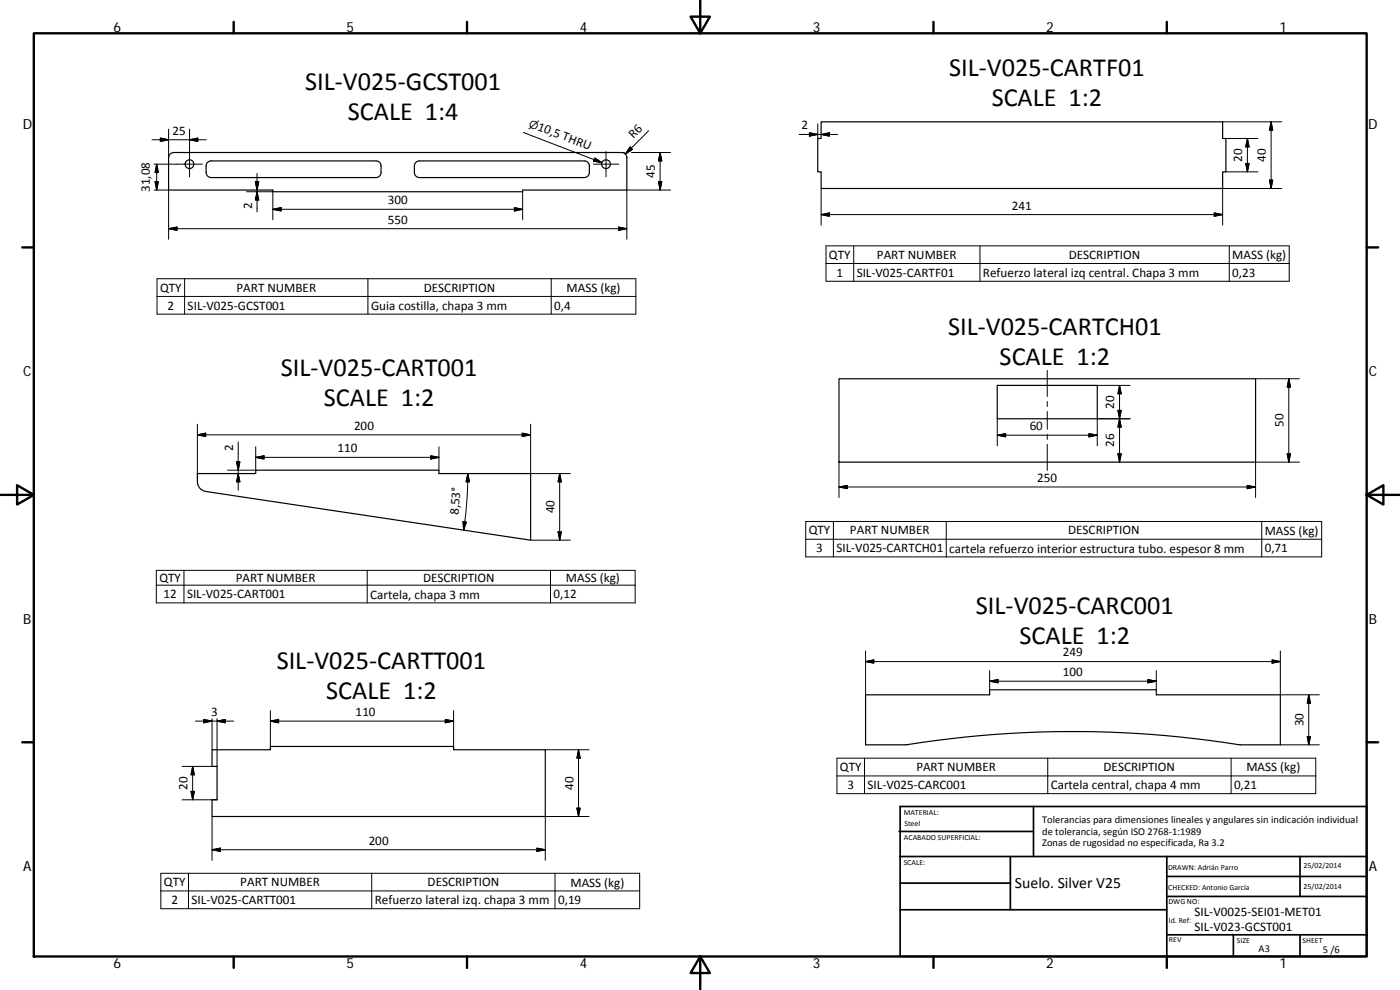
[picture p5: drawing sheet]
<svg xmlns="http://www.w3.org/2000/svg" width="420mm" height="297mm" viewBox="0 0 420 297" stroke-linecap="round" stroke-linejoin="round" font-family="sans-serif">
<g fill="none" stroke="#000" stroke-width=".36">
<path d="M246.4 36.6h120.5v5h1v10h-1v5h-120.5v-5h-1v-10h1zM51.1 46.2l1-.4h134.5a1.56 1.56 0 0 1 1.5 1.5v9.7h-31.2v.5h-75v-.5h-31.3v-9.7zM62.3 48.7l1.1-.4h49.5a1.48 1.48 0 0 1 1.5 1.5v2a1.48 1.48 0 0 1-1.5 1.5h-49.5a1.56 1.56 0 0 1-1.5-1.5v-2.3zM124.8 48.7l1.1-.4h49.5a1.52 1.52 0 0 1 1.5 1.5v2a1.52 1.52 0 0 1-1.5 1.5h-49.5a1.52 1.52 0 0 1-1.5-1.5v-2.3zM251.8 113.6h125v25.1h-125zM299.3 115.6h30v10h-30zM59.2 142.1h17.5v-1h55v1h27.5v20l-97.4-14.6a3 3 0 0 1-2.6-3zM259.8 208.5h37.2v-1.5h50v1.5h37.2v15h-12a318.4 318.4 0 0 0-100.4 0h-12zM63.6 225h17.5v-1h55v1h27.5v20h-100v-5h1.5v-10h-1.5z"/>
<circle cx="56.9" cy="49.3" r="1.31"/>
<circle cx="181.9" cy="49.3" r="1.3"/>
</g>
<g fill="none" stroke="#000" stroke-width=".71">
<path d="M10.1 10h400.1v277h-400.1zM70.1 6.6v3.4M140.2 6.6v3.4M207.3 5h5.8l-2.9 5zM210.2 0v10M280.2 6.6v3.4M350.2 6.6v3.4M6.7 74.2h3.4M410.2 74.2h3.4M.2 148.5h9.9M5.1 145.6l5 2.9-5 2.9zM410.2 148.5l5-2.9v5.8z"/>
<path d="M410.2 148.5h9.9M6.7 222.7h3.4M410.2 222.7h3.4M70.1 287v3.4M140.2 287v3.4M210.2 287l2.9 5h-5.8zM210.2 287v10M280.2 287v3.4M350.2 287v3.4"/>
</g>
<g fill="none" stroke="#000" stroke-width=".51">
<path d="M269.8 249.5h40.4M270.1 257h140.1M270.1 242h140.1v45h-140.1zM303.2 257v16M310.2 242v15M350.2 257v30M390.2 257v12M270.1 273h80.1M270.1 265h33.1M350.2 269h60M350.2 263h60M350.2 280.5h60"/>
<path d="M370.2 280.5v6.5M390.2 280.5v6.5"/>
</g>
<g fill="none" stroke="#000" stroke-width=".3">
<path d="M50.6 38.8v8.5M56.9 38.8v14.3M157.1 39.8l23.5 9M194.7 39.2l-7 7M242.9 39.8l2.5 .5-2.5 .6zM245.4 37.2v4.4M366.9 36.6h17.8M381.5 36.6v20M381.5 36.6l.5 2.5h-1zM45.6 41.9h16.3M46.3 57h4.3v14.8M46.3 49.3h14.4"/>
<path d="M46.5 54.5h1l-.5 2.5zM47 49.3v7.7M47 49.3l.5 2.5h-1zM48.1 41.4l2.5 .5-2.5 .5zM56.9 41.9l2.5-.5v1zM74 57.5h7.9v8.5M76.6 54.5h1l-.5 2.5zM77.1 52v11.6M77.1 57.5l.5 2.5h-1zM156.9 57.5v8.5M178.1 49.3h7.6M178.5 47.4l2.1 1.4-2.5-.4z"/>
<path d="M181.9 45.4v7.7M186.6 45.8h.8M189.1 44.1l.7 .7-2.1 1.4zM189.5 45.8h11.8M197.6 54.5h1l-.5 2.5zM198.1 45.8v11.2M198.1 45.8l.5 2.5h-1zM201.3 57h-13.2v14.8M239.8 40.3h11.6M246.4 40.3l2.5-.5v1.1zM246.4 56.6v11M367.9 51.6h9.6"/>
<path d="M367.9 41.6h9.6M373.9 49h1l-.5 2.6zM374.4 41.6v10M374.4 41.6l.5 2.5h-1zM381 54h1l-.5 2.6zM384.7 56.6h-17.8v11M50.6 68.6l2.5-.5v1zM50.6 68.6h137.5M81.9 62.8l2.5-.5v1zM81.9 62.8h75M154.4 62.3l2.5 .5-2.5 .5zM185.6 68.1l2.5 .5-2.5 .5z"/>
<path d="M246.4 64.4l2.5-.5v1zM246.4 64.4h120.5M247.9 79.1h139M247.9 73.8h139v10.6h-139zM256.2 73.8v10.6M294.1 73.8v10.6M364.4 63.9l2.5 .5-2.5 .5zM368.9 73.8v10.6M47.1 83.6h143.7v10.7h-143.7zM47.1 88.9h143.7M55.4 83.6v10.7M110.4 83.6v10.7"/>
<path d="M165.4 83.6v10.7M314.3 111.1v7.9M329.3 115.6h9.9M336 115.6v23.1M336 115.6l.5 2.6h-1zM376.8 113.6h13.2M386.8 113.6v25.1M386.8 113.6l.5 2.5h-1zM59.2 130.5l2.5-.5v1zM59.2 130.5h100M59.2 127.3v14.8M71 138.6h1l-.5 2.5z"/>
<path d="M71.5 132.6v14.5M76.7 137.2l2.5-.4v.9zM76.7 137.2h55M76.7 134v7.1h-8.4M129.3 136.8l2.4 .4-2.4 .5zM131.7 134v7.1M156.7 130l2.5 .5-2.5 .5zM159.2 127.3v14.8h11.9M251.8 138.7v10.6M299.3 125.6v8.2M299.3 130.6l2.5-.5v1zM299.3 130.6h30"/>
<path d="M314.3 120.5v1.5M314.3 123.5v5.3M314.3 130.3v1.5M314.3 133.3v7.8M326.8 130.1l2.5 .5-2.5 .5zM335.5 123.1h1l-.5 2.5zM335.5 136.1h1l-.5 2.6zM336 125.6l.5 2.5h-1zM339.2 125.6h-9.9v8.2M386.3 136.1h1l-.5 2.6zM390 138.7h-13.2v10.6M71.5 142.1l.5 2.5h-1z"/>
<path d="M139 156.5l1 .2-.9 2.3zM140.4 142.1l-.2 7.3-1.1 9.6M140.4 142.1l.5 2.5h-1zM167.5 159.6h1l-.5 2.5zM168 142.1v20M168 142.1l.5 2.5h-1zM241.8 156.5h154.9v10.6h-154.9zM250.1 156.5v10.6M251.8 146.1l2.5-.5v1zM251.8 146.1h125M284 156.5v10.6M374.3 145.6l2.5 .5-2.5 .5z"/>
<path d="M378.7 156.5v10.6M46.9 171.1h143.7v9.8h-143.7zM46.9 175.6h143.7M55.2 171.1v9.8M110.2 171.1v9.8M159.2 162.1h11.9M165.2 171.1v9.8M241.8 161.8h154.9M259.8 195.3v13.2M259.8 198.5l2.4-.5v1zM259.8 198.5h124.4M381.8 198l2.4 .5-2.4 .5z"/>
<path d="M384.2 195.3v13.2h11.8M58.6 216.4h11.5M61.1 215.9l2.5 .5-2.5 .5zM63.6 215.6v9.4M65.1 215.6v14.4h-10.5M65.1 216.4l2.5-.5v1zM81.1 213.2v10.8M81.1 216.4l2.5-.5v1zM81.1 216.4h55M133.6 215.9l2.5 .5-2.5 .5zM136.1 213.2v10.8M297 204.4l2.5-.5v1z"/>
<path d="M297 204.4h50M297 201.2v5.8M344.5 203.9l2.5 .5-2.5 .5zM347 201.2v5.8M392.8 208.5v15M392.8 208.5l.5 2.5h-1zM54.6 240h10.5M57.3 237.4h1l-.5 2.6zM57.8 230v10M57.8 230l.5 2.5h-1zM163.6 225h13.2M173.6 225v20"/>
<path d="M173.6 225l.5 2.5h-1zM251.2 227.5h143.7v10.6h-143.7zM251.2 232.8h143.7M259.4 227.5v10.6M314.4 227.5v10.6M369.5 227.5v10.6M384.2 223.5h11.8M392.3 221h1l-.5 2.5zM63.6 255h100M63.6 245v13.1M63.6 255l2.5-.5v1zM161.1 254.5l2.5 .5-2.5 .5z"/>
<path d="M173.1 242.5h1l-.5 2.5zM176.8 245h-13.2v13.1M48.3 262h143.7v10.6h-143.7zM48.3 267.3h143.7M56.6 262v10.6M111.6 262v10.6M166.6 262v10.6"/>
</g>
<g fill="#000" stroke="#000" stroke-width=".3">
<path d="M246.4 40.3l2.5-.5v1.1zM381.5 36.6l.5 2.5h-1zM46.5 54.5h1l-.5 2.5zM47 49.3l.5 2.5h-1zM48.1 41.4l2.5 .5-2.5 .5zM56.9 41.9l2.5-.5v1zM76.6 54.5h1l-.5 2.5zM178.5 47.4l2.1 1.4-2.5-.4zM189.1 44.1l.7 .7-2.1 1.4zM197.6 54.5h1l-.5 2.5zM198.1 45.8l.5 2.5h-1zM242.9 39.8l2.5 .5-2.5 .6z"/>
<path d="M373.9 49h1l-.5 2.6zM374.4 41.6l.5 2.5h-1zM381 54h1l-.5 2.6zM50.6 68.6l2.5-.5v1zM77.1 57.5l.5 2.5h-1zM81.9 62.8l2.5-.5v1zM154.4 62.3l2.5 .5-2.5 .5zM185.6 68.1l2.5 .5-2.5 .5zM246.4 64.4l2.5-.5v1zM364.4 63.9l2.5 .5-2.5 .5zM336 115.6l.5 2.6h-1zM386.8 113.6l.5 2.5h-1z"/>
<path d="M59.2 130.5l2.5-.5v1zM71 138.6h1l-.5 2.5zM76.7 137.2l2.5-.4v.9zM129.3 136.8l2.4 .4-2.4 .5zM156.7 130l2.5 .5-2.5 .5zM299.3 130.6l2.5-.5v1zM326.8 130.1l2.5 .5-2.5 .5zM335.5 123.1h1l-.5 2.5zM335.5 136.1h1l-.5 2.6zM336 125.6l.5 2.5h-1zM386.3 136.1h1l-.5 2.6zM71.5 142.1l.5 2.5h-1z"/>
<path d="M139 156.5l1 .2-.9 2.3zM140.4 142.1l.5 2.5h-1zM167.5 159.6h1l-.5 2.5zM168 142.1l.5 2.5h-1zM251.8 146.1l2.5-.5v1zM374.3 145.6l2.5 .5-2.5 .5zM259.8 198.5l2.4-.5v1zM381.8 198l2.4 .5-2.4 .5zM61.1 215.9l2.5 .5-2.5 .5zM65.1 216.4l2.5-.5v1zM81.1 216.4l2.5-.5v1zM133.6 215.9l2.5 .5-2.5 .5z"/>
<path d="M297 204.4l2.5-.5v1zM344.5 203.9l2.5 .5-2.5 .5zM392.8 208.5l.5 2.5h-1zM57.3 237.4h1l-.5 2.6zM57.8 230l.5 2.5h-1zM173.6 225l.5 2.5h-1zM392.3 221h1l-.5 2.5zM63.6 255l2.5-.5v1zM161.1 254.5l2.5 .5-2.5 .5zM173.1 242.5h1l-.5 2.5z"/>
</g>
<g font-size="7.9">
<text x="284.8" y="22.7">SIL‐V025‐CARTF01</text>
<text x="91.6" y="26.9">SIL‐V025‐GCST001</text>
<text x="104.4" y="35.9">SCALE 1:4</text>
<text x="297.6" y="31.7">SCALE 1:2</text>
<text x="284.5" y="100.6">SIL‐V025‐CARTCH01</text>
<text x="84.3" y="112.7">SIL‐V025‐CART001</text>
<text x="300" y="109.6">SCALE 1:2</text>
<text x="97.2" y="121.7">SCALE 1:2</text>
<text x="292.9" y="184.3">SIL‐V025‐CARC001</text>
<text x="306" y="193.3">SCALE 1:2</text>
<text x="83" y="200.8">SIL‐V025‐CARTT001</text>
<text x="97.9" y="209.8">SCALE 1:2</text>
</g>
<text font-size="4.7" x="304.6" y="266.6">Suelo. Silver V25</text>
<g font-size="4.2">
<text x="34" y="9.6">6</text>
<text x="104" y="9.6">5</text>
<text x="174" y="9.6">4</text>
<text x="244" y="9.6">3</text>
<text x="314" y="9.6">2</text>
<text x="384" y="9.6">1</text>
<text x="6.8" y="38.7">D</text>
<text x="410.6" y="38.7">D</text>
<text x="7" y="112.9">C</text>
<text x="410.8" y="112.9">C</text>
<text x="7" y="187.1">B</text>
<text x="410.8" y="187.1">B</text>
<text x="7" y="261.3">A</text>
<text x="410.8" y="261.3">A</text>
<text x="34" y="290.4">6</text>
<text x="104" y="290.4">5</text>
<text x="174" y="290.4">4</text>
<text x="244" y="290.4">3</text>
<text x="314" y="290.4">2</text>
<text x="384" y="290.4">1</text>
</g>
<g font-size="3.9">
<text x="51.7" y="40.4">25</text>
<text x="161.2" y="39" transform="rotate(21 161.2 39)">10,5 THRU</text>
<text x="190.1" y="41.6" transform="rotate(-45 190.1 41.6)">R6</text>
<text x="240.6" y="38.8">2</text>
<text x="196.6" y="53.4" transform="rotate(-90 196.6 53.4)">45</text>
<text x="372.8" y="48.6" transform="rotate(-90 372.8 48.6)">20</text>
<text x="379.9" y="48.6" transform="rotate(-90 379.9 48.6)">40</text>
<text x="45" y="57.6" transform="rotate(-90 45 57.6)">31,08</text>
<text x="75.7" y="62.8" transform="rotate(-90 75.7 62.8)">2</text>
<text x="116.4" y="61.3">300</text>
<text x="303.6" y="62.9">241</text>
<text x="116.4" y="67.1">550</text>
<text x="248.8" y="77.7">QTY</text>
<text x="263.2" y="77.7">PART NUMBER</text>
<text x="320.7" y="77.7">DESCRIPTION</text>
<text x="369.8" y="77.8">MASS (kg)</text>
<text x="251" y="83">1</text>
<text x="257.1" y="83">SIL‐V025‐CARTF01</text>
<text x="295" y="83.1">Refuerzo lateral izq central. Chapa 3 mm</text>
<text x="369.8" y="83">0,23</text>
<text x="48" y="87.6">QTY</text>
<text x="71" y="87.5">PART NUMBER</text>
<text x="127.2" y="87.6">DESCRIPTION</text>
<text x="170" y="87.7">MASS (kg)</text>
<text x="50.3" y="92.9">2</text>
<text x="56.3" y="92.9">SIL‐V025‐GCST001</text>
<text x="111.3" y="93">Guia costilla, chapa 3 mm</text>
<text x="166.3" y="92.9">0,4</text>
<text x="334.4" y="122.7" transform="rotate(-90 334.4 122.7)">20</text>
<text x="106.3" y="128.9">200</text>
<text x="309" y="129">60</text>
<text x="385.2" y="128.2" transform="rotate(-90 385.2 128.2)">50</text>
<text x="70" y="135.4" transform="rotate(-90 70 135.4)">2</text>
<text x="101.3" y="135.7">110</text>
<text x="334.4" y="134.2" transform="rotate(-90 334.4 134.2)">26</text>
<text x="311.3" y="144.6">250</text>
<text x="137.6" y="154.6" transform="rotate(-86 137.6 154.6)">8,53°</text>
<text x="166.4" y="154.1" transform="rotate(-90 166.4 154.1)">40</text>
<text x="242.7" y="160.4">QTY</text>
<text x="255.1" y="160.4">PART NUMBER</text>
<text x="320.6" y="160.4">DESCRIPTION</text>
<text x="379.5" y="160.5">MASS (kg)</text>
<text x="245" y="165.7">3</text>
<text x="251" y="165.7">SIL‐V025‐CARTCH01</text>
<text x="284.9" y="165.8">cartela refuerzo interior estructura tubo. espesor 8 mm</text>
<text x="379.5" y="165.7">0,71</text>
<text x="47.8" y="174.6">QTY</text>
<text x="49.1" y="179.5">12</text>
<text x="56.1" y="179.5">SIL‐V025‐CART001</text>
<text x="70.8" y="174.6">PART NUMBER</text>
<text x="111.1" y="179.6">Cartela, chapa 3 mm</text>
<text x="127" y="174.6">DESCRIPTION</text>
<text x="166.1" y="179.5">0,12</text>
<text x="169.8" y="174.7">MASS (kg)</text>
<text x="319" y="196.9">249</text>
<text x="319" y="202.8">100</text>
<text x="63.4" y="214.8">3</text>
<text x="106.7" y="214.8">110</text>
<text x="391.2" y="218" transform="rotate(-90 391.2 218)">30</text>
<text x="252.1" y="231.4">QTY</text>
<text x="275" y="231.4">PART NUMBER</text>
<text x="331.2" y="231.4">DESCRIPTION</text>
<text x="374" y="231.5">MASS (kg)</text>
<text x="56.3" y="236.9" transform="rotate(-90 56.3 236.9)">20</text>
<text x="172.1" y="236.9" transform="rotate(-90 172.1 236.9)">40</text>
<text x="254.3" y="236.7">3</text>
<text x="260.3" y="236.7">SIL‐V025‐CARC001</text>
<text x="315.3" y="236.8">Cartela central, chapa 4 mm</text>
<text x="370.4" y="236.7">0,21</text>
<text x="110.6" y="253.4">200</text>
<text x="49.2" y="265.9">QTY</text>
<text x="72.1" y="265.9">PART NUMBER</text>
<text x="128.3" y="265.9">DESCRIPTION</text>
<text x="171.2" y="266">MASS (kg)</text>
<text x="51.4" y="271.2">2</text>
<text x="57.5" y="271.2">SIL‐V025‐CARTT001</text>
<text x="112.5" y="271.3">Refuerzo lateral izq. chapa 3 mm</text>
<text x="167.5" y="271.2">0,19</text>
<text x="358.5" y="274.9">SIL‐V0025‐SEI01‐MET01</text>
<text x="358.5" y="279.4">SIL‐V023‐GCST001</text>
</g>
<text font-size="3.3" x="158.5" y="38" transform="rotate(21 158.5 38)">⌀</text>
<g font-size="3.1">
<text x="312.8" y="246.8">Tolerancias para dimensiones lineales y angulares sin indicación individual</text>
<text x="312.8" y="250.4">de tolerancia, según ISO 2768‐1:1989</text>
<text x="312.8" y="254">Zonas de rugosidad no especificada, Ra 3.2</text>
<text x="377.7" y="285.6">A3</text>
<text x="397" y="285.9">5 /6</text>
</g>
<g font-size="2.4">
<text x="271.2" y="244.4">MATERIAL:</text>
<text x="271.3" y="251.9">ACABADO SUPERFICIAL:</text>
<text x="271.4" y="247.9">Steel</text>
<text x="271.2" y="259.7">SCALE:</text>
<text x="350.6" y="260.9">DRAWN: Adrián Parro</text>
<text x="391.2" y="260.6">25/02/2014</text>
<text x="350.6" y="267">CHECKED: Antonio García</text>
<text x="391.2" y="266.6">25/02/2014</text>
<text x="350.7" y="271.4">DWG NO:</text>
<text x="350.8" y="276.8">Id. Ref:</text>
<text x="350.8" y="282.8">REV</text>
<text x="371.2" y="282.9">SIZE</text>
<text x="390.9" y="282.9">SHEET</text>
</g>
</svg>
